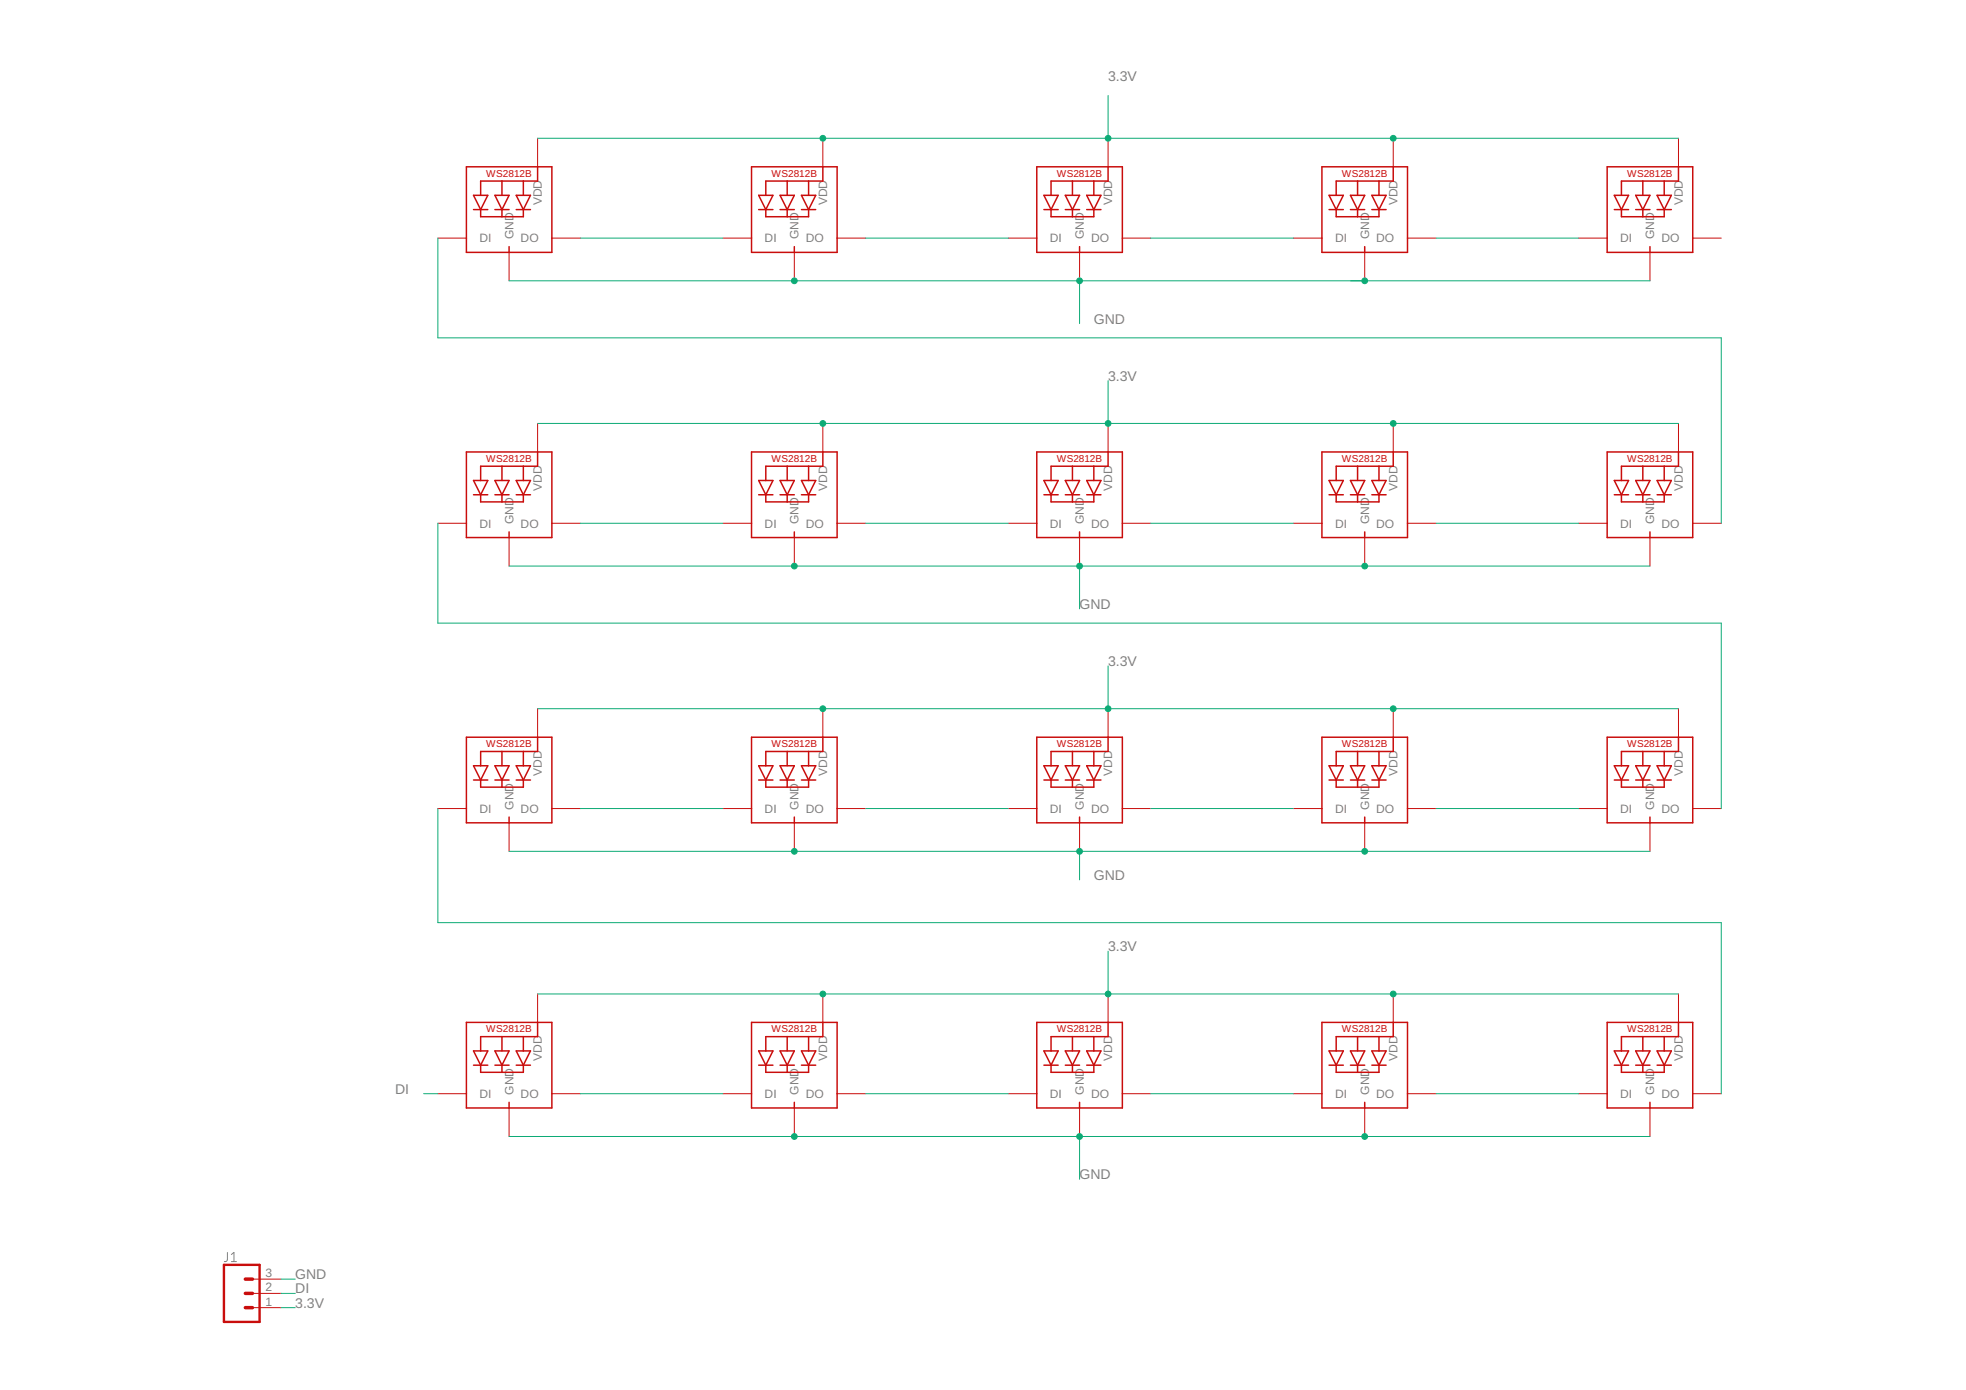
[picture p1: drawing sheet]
<svg xmlns="http://www.w3.org/2000/svg" width="420mm" height="297mm" viewBox="0 0 420 297" stroke-linecap="round" stroke-linejoin="round" font-family="sans-serif">
<path d="M48.6 267.7v1.6l-.3 .3h-.4M49.4 269.6h1.1M49.4 268.1l.6-.4v1.9" fill="none" stroke="#808080" stroke-width=".21"/>
<g fill="none" stroke="#c90d0c" stroke-width=".21">
<path d="M114.9 29.5v6.1M175.9 29.5v6.1M236.8 29.5v6.1M297.8 29.5v6.1M358.7 29.5v6.1M93.6 50.9h6.1M108.8 53.9v6.1M117.9 50.9h6.1M154.5 50.9h6.1M169.8 53.9v6.1M178.9 50.9h6.1M215.5 50.9h6.1"/>
<path d="M230.7 53.9v6.1M239.9 50.9h6M276.4 50.9h6.1M291.7 53.9v6.1M300.8 50.9h6.1M337.4 50.9h6.1M352.6 53.9v6.1M361.8 50.9h6.1M114.9 90.5v6.1M175.9 90.5v6.1M236.8 90.5v6.1M297.8 90.5v6.1"/>
<path d="M358.7 90.5v6.1M93.6 111.8h6.1M108.8 114.9v6.1M117.9 111.8h6.1M154.5 111.8h6.1M169.8 114.9v6.1M178.9 111.8h6.1M215.5 111.8h6.1M230.7 114.9v6.1M239.9 111.8h6M276.4 111.8h6.1M291.7 114.9v6.1"/>
<path d="M300.8 111.8h6.1M337.4 111.8h6.1M352.6 114.9v6.1M361.8 111.8h6.1M114.9 151.4v6.1M175.9 151.4v6.1M236.8 151.4v6.1M297.8 151.4v6.1M358.7 151.4v6.1M93.6 172.8h6.1M108.8 175.8v6.1M117.9 172.8h6.1"/>
<path d="M154.5 172.8h6.1M169.8 175.8v6.1M178.9 172.8h6.1M215.5 172.8h6.1M230.7 175.8v6.1M239.9 172.8h6M276.4 172.8h6.1M291.7 175.8v6.1M300.8 172.8h6.1M337.4 172.8h6.1M352.6 175.8v6.1M361.8 172.8h6.1"/>
<path d="M114.9 212.4v6.1M175.9 212.4v6.1M236.8 212.4v6.1M297.8 212.4v6.1M358.7 212.4v6.1M93.6 233.7h6.1M108.8 236.8v6.1M117.9 233.7h6.1M154.5 233.7h6.1M169.8 236.8v6.1M178.9 233.7h6.1M215.5 233.7h6.1"/>
<path d="M230.7 236.8v6.1M239.9 233.7h6M276.4 233.7h6.1M291.7 236.8v6.1M300.8 233.7h6.1M337.4 233.7h6.1M352.6 236.8v6.1M361.8 233.7h6.1M54 279.4h6M54 276.4h6M54 273.3h6"/>
</g>
<g fill="none" stroke="#c90d0c" stroke-width=".32">
<path d="M99.7 35.6h18.2v18.3h-18.2zM107.3 38.7v3M111.8 38.7v3M114.9 35.6v3.1h-12.2v3M160.6 35.6h18.3v18.3h-18.3zM168.2 38.7v3M172.8 38.7v3M175.9 35.6v3.1h-12.2v3M221.6 35.6h18.3v18.3h-18.3zM229.2 38.7v3M233.8 38.7v3M236.8 35.6v3.1h-12.2v3"/>
<path d="M282.5 35.6h18.3v18.3h-18.3zM290.1 38.7v3M294.7 38.7v3M297.8 35.6v3.1h-12.2v3M343.5 35.6h18.3v18.3h-18.3zM351.1 38.7v3M355.7 38.7v3M358.7 35.6v3.1h-12.2v3M101.2 41.7h3l-1.5 3.1zM101.2 44.8h3M102.7 44.8v1.5h9.1v-1.5M105.8 41.7h3l-1.5 3.1z"/>
<path d="M105.8 44.8h3M107.3 44.8v1.5M108.8 52.7v1.2M110.3 41.7h3.1l-1.6 3.1zM110.3 44.8h3.1M162.1 41.7h3.1l-1.5 3.1zM162.1 44.8h3.1M163.7 44.8v1.5h9.1v-1.5M166.7 41.7h3.1l-1.6 3.1zM166.7 44.8h3.1M168.2 44.8v1.5M169.8 52.7v1.2"/>
<path d="M171.3 41.7h3l-1.5 3.1zM171.3 44.8h3M223.1 41.7h3l-1.5 3.1zM223.1 44.8h3M224.6 44.8v1.5h9.2v-1.5M227.7 41.7h3l-1.5 3.1zM227.7 44.8h3M229.2 44.8v1.5M230.7 52.7v1.2M232.2 41.7h3.1l-1.5 3.1zM232.2 44.8h3.1M284 41.7h3.1l-1.5 3.1z"/>
<path d="M284 44.8h3.1M285.6 44.8v1.5h9.1v-1.5M288.6 41.7h3.1l-1.6 3.1zM288.6 44.8h3.1M290.1 44.8v1.5M291.7 52.7v1.2M293.2 41.7h3l-1.5 3.1zM293.2 44.8h3M345 41.7h3l-1.5 3.1zM345 44.8h3M346.5 44.8v1.5h9.2v-1.5M349.6 41.7h3l-1.5 3.1z"/>
<path d="M349.6 44.8h3M351.1 44.8v1.5M352.6 52.7v1.2M354.1 41.7h3.1l-1.5 3.1zM354.1 44.8h3.1M99.7 96.6h18.2v18.3h-18.2zM107.3 99.6v3.1M111.8 99.6v3.1M114.9 96.6v3h-12.2v3.1M160.6 96.6h18.3v18.3h-18.3zM168.2 99.6v3.1M172.8 99.6v3.1"/>
<path d="M175.9 96.6v3h-12.2v3.1M221.6 96.6h18.3v18.3h-18.3zM229.2 99.6v3.1M233.8 99.6v3.1M236.8 96.6v3h-12.2v3.1M282.5 96.6h18.3v18.3h-18.3zM290.1 99.6v3.1M294.7 99.6v3.1M297.8 96.6v3h-12.2v3.1M343.5 96.6h18.3v18.3h-18.3zM351.1 99.6v3.1M355.7 99.6v3.1"/>
<path d="M358.7 96.6v3h-12.2v3.1M101.2 102.7h3l-1.5 3zM101.2 105.7h3M102.7 105.7v1.6h9.1v-1.6M105.8 102.7h3l-1.5 3zM105.8 105.7h3M107.3 105.7v1.6M108.8 113.7v1.2M110.3 102.7h3.1l-1.6 3zM110.3 105.7h3.1M162.1 102.7h3.1l-1.5 3zM162.1 105.7h3.1"/>
<path d="M163.7 105.7v1.6h9.1v-1.6M166.7 102.7h3.1l-1.6 3zM166.7 105.7h3.1M168.2 105.7v1.6M169.8 113.7v1.2M171.3 102.7h3l-1.5 3zM171.3 105.7h3M223.1 102.7h3l-1.5 3zM223.1 105.7h3M224.6 105.7v1.6h9.2v-1.6M227.7 102.7h3l-1.5 3zM227.7 105.7h3"/>
<path d="M229.2 105.7v1.6M230.7 113.7v1.2M232.2 102.7h3.1l-1.5 3zM232.2 105.7h3.1M284 102.7h3.1l-1.5 3zM284 105.7h3.1M285.6 105.7v1.6h9.1v-1.6M288.6 102.7h3.1l-1.6 3zM288.6 105.7h3.1M290.1 105.7v1.6M291.7 113.7v1.2M293.2 102.7h3l-1.5 3z"/>
<path d="M293.2 105.7h3M345 102.7h3l-1.5 3zM345 105.7h3M346.5 105.7v1.6h9.2v-1.6M349.6 102.7h3l-1.5 3zM349.6 105.7h3M351.1 105.7v1.6M352.6 113.7v1.2M354.1 102.7h3.1l-1.5 3zM354.1 105.7h3.1M99.7 157.5h18.2v18.3h-18.2zM114.9 157.5v3.1h-12.2v3"/>
<path d="M160.6 157.5h18.3v18.3h-18.3zM175.9 157.5v3.1h-12.2v3M221.6 157.5h18.3v18.3h-18.3zM236.8 157.5v3.1h-12.2v3M282.5 157.5h18.3v18.3h-18.3zM297.8 157.5v3.1h-12.2v3M343.5 157.5h18.3v18.3h-18.3zM358.7 157.5v3.1h-12.2v3M101.2 163.6h3l-1.5 3.1zM101.2 166.7h3M102.7 166.7v1.5h9.1v-1.5M105.8 163.6h3l-1.5 3.1z"/>
<path d="M105.8 166.7h3M107.3 160.6v3M107.3 166.7v1.5M108.8 174.6v1.2M110.3 163.6h3.1l-1.6 3.1zM110.3 166.7h3.1M111.8 160.6v3M162.1 163.6h3.1l-1.5 3.1zM162.1 166.7h3.1M163.7 166.7v1.5h9.1v-1.5M166.7 163.6h3.1l-1.6 3.1zM166.7 166.7h3.1"/>
<path d="M168.2 160.6v3M168.2 166.7v1.5M169.8 174.6v1.2M171.3 163.6h3l-1.5 3.1zM171.3 166.7h3M172.8 160.6v3M223.1 163.6h3l-1.5 3.1zM223.1 166.7h3M224.6 166.7v1.5h9.2v-1.5M227.7 163.6h3l-1.5 3.1zM227.7 166.7h3M229.2 160.6v3"/>
<path d="M229.2 166.7v1.5M230.7 174.6v1.2M232.2 163.6h3.1l-1.5 3.1zM232.2 166.7h3.1M233.8 160.6v3M284 163.6h3.1l-1.5 3.1zM284 166.7h3.1M285.6 166.7v1.5h9.1v-1.5M288.6 163.6h3.1l-1.6 3.1zM288.6 166.7h3.1M290.1 160.6v3M290.1 166.7v1.5"/>
<path d="M291.7 174.6v1.2M293.2 163.6h3l-1.5 3.1zM293.2 166.7h3M294.7 160.6v3M345 163.6h3l-1.5 3.1zM345 166.7h3M346.5 166.7v1.5h9.2v-1.5M349.6 163.6h3l-1.5 3.1zM349.6 166.7h3M351.1 160.6v3M351.1 166.7v1.5M352.6 174.6v1.2"/>
<path d="M354.1 163.6h3.1l-1.5 3.1zM354.1 166.7h3.1M355.7 160.6v3M99.7 218.5h18.2v18.3h-18.2zM114.9 218.5v3h-12.2v3.1M160.6 218.5h18.3v18.3h-18.3zM175.9 218.5v3h-12.2v3.1M221.6 218.5h18.3v18.3h-18.3zM236.8 218.5v3h-12.2v3.1M282.5 218.5h18.3v18.3h-18.3zM297.8 218.5v3h-12.2v3.1M343.5 218.5h18.3v18.3h-18.3z"/>
<path d="M358.7 218.5v3h-12.2v3.1M101.2 224.6h3l-1.5 3zM101.2 227.6h3M102.7 227.6v1.6h9.1v-1.6M105.8 224.6h3l-1.5 3zM105.8 227.6h3M107.3 221.5v3.1M107.3 227.6v1.6M108.8 235.6v1.2M110.3 224.6h3.1l-1.6 3zM110.3 227.6h3.1M111.8 221.5v3.1"/>
<path d="M162.1 224.6h3.1l-1.5 3zM162.1 227.6h3.1M163.7 227.6v1.6h9.1v-1.6M166.7 224.6h3.1l-1.6 3zM166.7 227.6h3.1M168.2 221.5v3.1M168.2 227.6v1.6M169.8 235.6v1.2M171.3 224.6h3l-1.5 3zM171.3 227.6h3M172.8 221.5v3.1M223.1 224.6h3l-1.5 3z"/>
<path d="M223.1 227.6h3M224.6 227.6v1.6h9.2v-1.6M227.7 224.6h3l-1.5 3zM227.7 227.6h3M229.2 221.5v3.1M229.2 227.6v1.6M230.7 235.6v1.2M232.2 224.6h3.1l-1.5 3zM232.2 227.6h3.1M233.8 221.5v3.1M284 224.6h3.1l-1.5 3zM284 227.6h3.1"/>
<path d="M285.6 227.6v1.6h9.1v-1.6M288.6 224.6h3.1l-1.6 3zM288.6 227.6h3.1M290.1 221.5v3.1M290.1 227.6v1.6M291.7 235.6v1.2M293.2 224.6h3l-1.5 3zM293.2 227.6h3M294.7 221.5v3.1M345 224.6h3l-1.5 3zM345 227.6h3M346.5 227.6v1.6h9.2v-1.6"/>
<path d="M349.6 224.6h3l-1.5 3zM349.6 227.6h3M351.1 221.5v3.1M351.1 227.6v1.6M352.6 235.6v1.2M354.1 224.6h3.1l-1.5 3zM354.1 227.6h3.1M355.7 221.5v3.1"/>
</g>
<path d="M47.9 270.3h7.6v12.2h-7.6z" fill="none" stroke="#c90d0c" stroke-width=".51"/>
<path d="M52.4 273.3h1.6M52.4 276.4h1.6M52.4 279.4h1.6" fill="none" stroke="#c90d0c" stroke-width=".74"/>
<g fill="none" stroke="#0dab76" stroke-width=".21">
<path d="M114.9 29.5h243.8M236.8 20.4v9.1M93.6 50.9v21.3h274.3v39.6M124 50.9h30.5M185 50.9h30.5M245.9 50.9h30.5M306.9 50.9h30.5M108.8 60h243.8M230.7 60v9.2M114.9 90.5h243.8M236.8 81.3v9.2M93.6 111.8v21.4h274.3v39.6"/>
<path d="M124 111.8h30.5M185 111.8h30.5M245.9 111.8h30.5M306.9 111.8h30.5M108.8 121h243.8M230.7 121v9.1M114.9 151.4h243.8M236.8 142.3v9.1M93.6 172.8v24.4h274.3v36.5M124 172.8h30.5M185 172.8h30.5M245.9 172.8h30.5"/>
<path d="M306.9 172.8h30.5M108.8 181.9h243.8M230.7 181.9v6.1M114.9 212.4h243.8M236.8 203.3v9.1M90.5 233.7h3.1M124 233.7h30.5M185 233.7h30.5M245.9 233.7h30.5M306.9 233.7h30.5M108.8 242.9h243.8M230.7 242.9v9.1"/>
<path d="M60 279.4h3.1M60 273.3h3.1M60 276.4h3.1"/>
</g>
<g fill="#0dab76" stroke="#0dab76" stroke-width=".21">
<circle cx="175.9" cy="29.5" r=".61"/>
<circle cx="236.8" cy="29.5" r=".61"/>
<circle cx="297.8" cy="29.5" r=".61"/>
<circle cx="175.9" cy="90.5" r=".61"/>
<circle cx="236.8" cy="90.5" r=".61"/>
<circle cx="297.8" cy="90.5" r=".61"/>
<circle cx="175.9" cy="151.4" r=".61"/>
<circle cx="236.8" cy="151.4" r=".61"/>
<circle cx="297.8" cy="151.4" r=".61"/>
<circle cx="297.8" cy="212.4" r=".61"/>
<circle cx="236.8" cy="212.4" r=".61"/>
<circle cx="175.9" cy="212.4" r=".61"/>
<circle cx="291.7" cy="60" r=".61"/>
<circle cx="230.7" cy="60" r=".61"/>
<circle cx="169.8" cy="60" r=".61"/>
<circle cx="169.8" cy="121" r=".61"/>
<circle cx="230.7" cy="121" r=".61"/>
<circle cx="291.7" cy="121" r=".61"/>
<circle cx="291.7" cy="181.9" r=".61"/>
<circle cx="230.7" cy="181.9" r=".61"/>
<circle cx="169.8" cy="181.9" r=".61"/>
<circle cx="169.8" cy="242.9" r=".61"/>
<circle cx="230.7" cy="242.9" r=".61"/>
<circle cx="291.7" cy="242.9" r=".61"/>
</g>
<g font-size="3" fill="#808080">
<text x="236.8" y="17.4">3.3V</text>
<text x="233.8" y="69.2">GND</text>
<text x="236.8" y="81.4">3.3V</text>
<text x="230.7" y="130.1">GND</text>
<text x="236.8" y="142.3">3.3V</text>
<text x="233.8" y="188">GND</text>
<text x="236.8" y="203.3">3.3V</text>
<text x="84.4" y="233.7">DI</text>
<text x="230.7" y="252">GND</text>
<text x="63.1" y="273.3">GND</text>
<text x="63.1" y="279.4">3.3V</text>
<text x="63.1" y="276.4">DI</text>
</g>
<g font-size="2.6" fill="#808080">
<text x="115.8" y="43.9" transform="rotate(-90 115.8 43.9)">VDD</text>
<text x="176.8" y="43.9" transform="rotate(-90 176.8 43.9)">VDD</text>
<text x="237.7" y="43.9" transform="rotate(-90 237.7 43.9)">VDD</text>
<text x="298.7" y="43.9" transform="rotate(-90 298.7 43.9)">VDD</text>
<text x="359.6" y="43.9" transform="rotate(-90 359.6 43.9)">VDD</text>
<text x="102.5" y="51.8">DI</text>
<text x="109.7" y="51.1" transform="rotate(-90 109.7 51.1)">GND</text>
<text x="111.3" y="51.8">DO</text>
<text x="163.4" y="51.8">DI</text>
<text x="170.7" y="51.1" transform="rotate(-90 170.7 51.1)">GND</text>
<text x="172.2" y="51.8">DO</text>
<text x="224.4" y="51.8">DI</text>
<text x="231.6" y="51.1" transform="rotate(-90 231.6 51.1)">GND</text>
<text x="233.2" y="51.8">DO</text>
<text x="285.3" y="51.8">DI</text>
<text x="292.6" y="51.1" transform="rotate(-90 292.6 51.1)">GND</text>
<text x="294.1" y="51.8">DO</text>
<text x="346.3" y="51.8">DI</text>
<text x="353.5" y="51.1" transform="rotate(-90 353.5 51.1)">GND</text>
<text x="355.1" y="51.8">DO</text>
<text x="115.8" y="104.8" transform="rotate(-90 115.8 104.8)">VDD</text>
<text x="176.8" y="104.8" transform="rotate(-90 176.8 104.8)">VDD</text>
<text x="237.7" y="104.8" transform="rotate(-90 237.7 104.8)">VDD</text>
<text x="298.7" y="104.8" transform="rotate(-90 298.7 104.8)">VDD</text>
<text x="359.6" y="104.8" transform="rotate(-90 359.6 104.8)">VDD</text>
<text x="102.5" y="112.7">DI</text>
<text x="109.7" y="112.1" transform="rotate(-90 109.7 112.1)">GND</text>
<text x="111.3" y="112.7">DO</text>
<text x="163.4" y="112.7">DI</text>
<text x="170.7" y="112.1" transform="rotate(-90 170.7 112.1)">GND</text>
<text x="172.2" y="112.7">DO</text>
<text x="224.4" y="112.7">DI</text>
<text x="231.6" y="112.1" transform="rotate(-90 231.6 112.1)">GND</text>
<text x="233.2" y="112.7">DO</text>
<text x="285.3" y="112.7">DI</text>
<text x="292.6" y="112.1" transform="rotate(-90 292.6 112.1)">GND</text>
<text x="294.1" y="112.7">DO</text>
<text x="346.3" y="112.7">DI</text>
<text x="353.5" y="112.1" transform="rotate(-90 353.5 112.1)">GND</text>
<text x="355.1" y="112.7">DO</text>
<text x="115.8" y="165.8" transform="rotate(-90 115.8 165.8)">VDD</text>
<text x="176.8" y="165.8" transform="rotate(-90 176.8 165.8)">VDD</text>
<text x="237.7" y="165.8" transform="rotate(-90 237.7 165.8)">VDD</text>
<text x="298.7" y="165.8" transform="rotate(-90 298.7 165.8)">VDD</text>
<text x="359.6" y="165.8" transform="rotate(-90 359.6 165.8)">VDD</text>
<text x="102.5" y="173.7">DI</text>
<text x="109.7" y="173" transform="rotate(-90 109.7 173)">GND</text>
<text x="111.3" y="173.7">DO</text>
<text x="163.4" y="173.7">DI</text>
<text x="170.7" y="173" transform="rotate(-90 170.7 173)">GND</text>
<text x="172.2" y="173.7">DO</text>
<text x="224.4" y="173.7">DI</text>
<text x="231.6" y="173" transform="rotate(-90 231.6 173)">GND</text>
<text x="233.2" y="173.7">DO</text>
<text x="285.3" y="173.7">DI</text>
<text x="292.6" y="173" transform="rotate(-90 292.6 173)">GND</text>
<text x="294.1" y="173.7">DO</text>
<text x="346.3" y="173.7">DI</text>
<text x="353.5" y="173" transform="rotate(-90 353.5 173)">GND</text>
<text x="355.1" y="173.7">DO</text>
<text x="115.8" y="226.7" transform="rotate(-90 115.8 226.7)">VDD</text>
<text x="176.8" y="226.7" transform="rotate(-90 176.8 226.7)">VDD</text>
<text x="237.7" y="226.7" transform="rotate(-90 237.7 226.7)">VDD</text>
<text x="298.7" y="226.7" transform="rotate(-90 298.7 226.7)">VDD</text>
<text x="359.6" y="226.7" transform="rotate(-90 359.6 226.7)">VDD</text>
<text x="109.7" y="234" transform="rotate(-90 109.7 234)">GND</text>
<text x="170.7" y="234" transform="rotate(-90 170.7 234)">GND</text>
<text x="231.6" y="234" transform="rotate(-90 231.6 234)">GND</text>
<text x="292.6" y="234" transform="rotate(-90 292.6 234)">GND</text>
<text x="353.5" y="234" transform="rotate(-90 353.5 234)">GND</text>
<text x="102.5" y="234.6">DI</text>
<text x="111.3" y="234.6">DO</text>
<text x="163.4" y="234.6">DI</text>
<text x="172.2" y="234.6">DO</text>
<text x="224.4" y="234.6">DI</text>
<text x="233.2" y="234.6">DO</text>
<text x="285.3" y="234.6">DI</text>
<text x="294.1" y="234.6">DO</text>
<text x="346.3" y="234.6">DI</text>
<text x="355.1" y="234.6">DO</text>
<text x="56.8" y="276">2</text>
<text x="56.8" y="272.9">3</text>
<text x="56.8" y="279">1</text>
</g>
<g font-size="2.1" fill="#c90d0c">
<text x="103.9" y="37.8">WS2812B</text>
<text x="164.9" y="37.8">WS2812B</text>
<text x="225.8" y="37.8">WS2812B</text>
<text x="286.8" y="37.8">WS2812B</text>
<text x="347.7" y="37.8">WS2812B</text>
<text x="103.9" y="98.7">WS2812B</text>
<text x="164.9" y="98.7">WS2812B</text>
<text x="225.8" y="98.7">WS2812B</text>
<text x="286.8" y="98.7">WS2812B</text>
<text x="347.7" y="98.7">WS2812B</text>
<text x="103.9" y="159.7">WS2812B</text>
<text x="164.9" y="159.7">WS2812B</text>
<text x="225.8" y="159.7">WS2812B</text>
<text x="286.8" y="159.7">WS2812B</text>
<text x="347.7" y="159.7">WS2812B</text>
<text x="103.9" y="220.6">WS2812B</text>
<text x="164.9" y="220.6">WS2812B</text>
<text x="225.8" y="220.6">WS2812B</text>
<text x="286.8" y="220.6">WS2812B</text>
<text x="347.7" y="220.6">WS2812B</text>
</g>
</svg>
